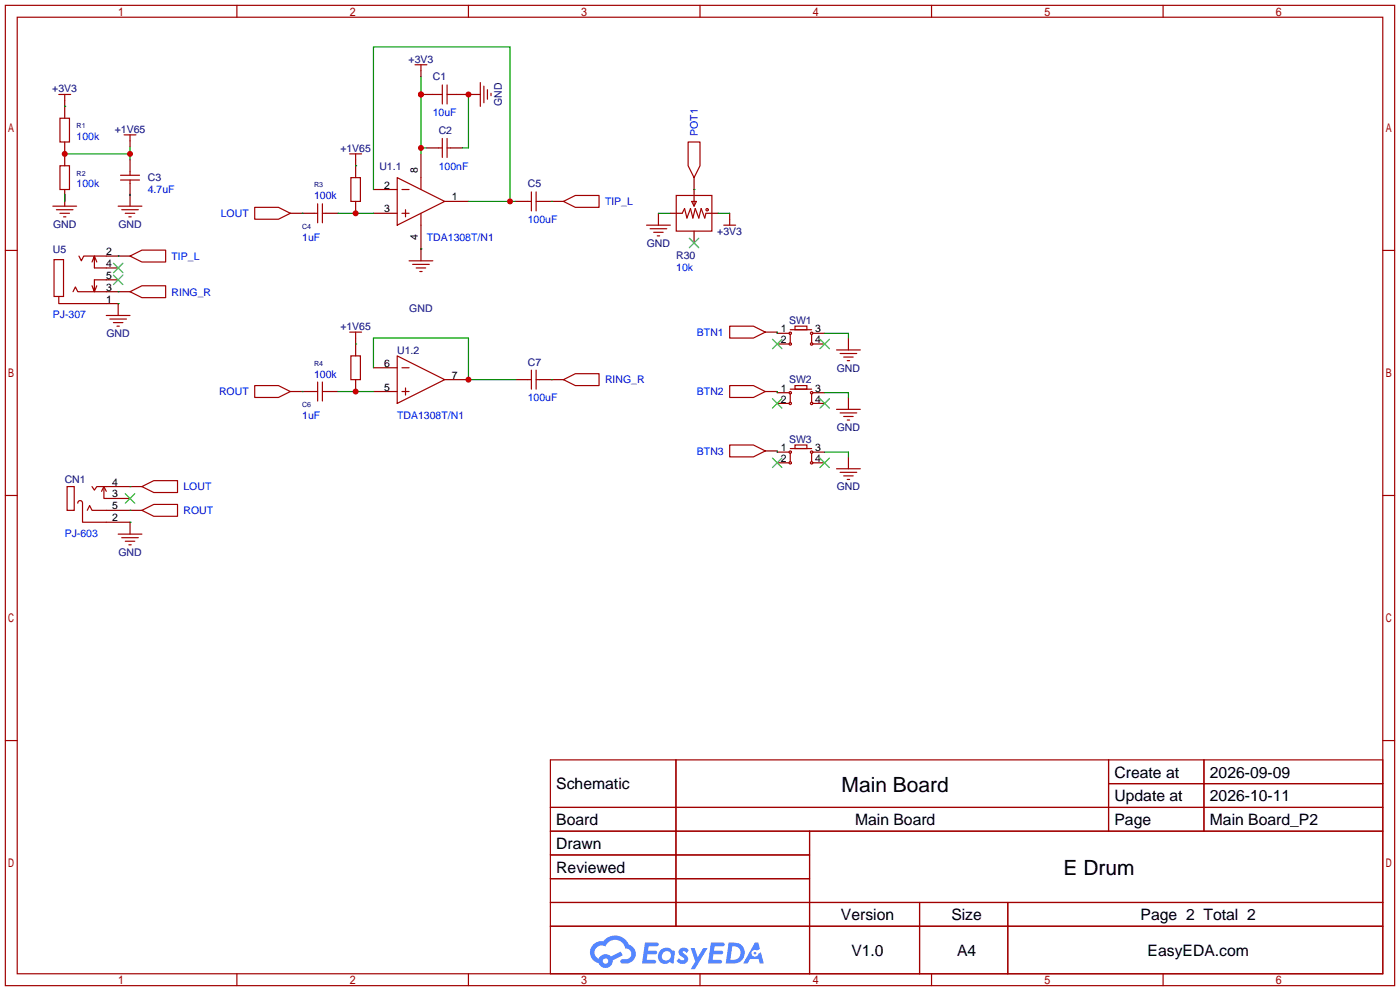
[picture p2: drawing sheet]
<svg xmlns="http://www.w3.org/2000/svg" width="299mm" height="212mm" viewBox="0 0 299 212" stroke-linecap="round" stroke-linejoin="round" font-family="sans-serif">
<g fill="none" stroke="#a10000" stroke-width=".25">
<path d="M1.1 1.1h297.2v209.6h-297.2zM3.7 3.7h292.1v204.5h-292.1zM50.7 1.1v2.6M100.2 1.1v2.6M149.7 1.1v2.6M199.3 1.1v2.6M248.8 1.1v2.6M1.1 53.5h2.6M295.8 53.5h2.5M1.1 105.9h2.6M295.8 105.9h2.5M1.1 158.3h2.6"/>
<path d="M295.8 158.3h2.5M117.7 162.4h178.1v45.8h-178.1zM117.7 172.6h178.1M117.7 177.7h178.1M144.6 162.4v35.6M173.2 177.7v30.5M237.1 162.4v15.3M237.1 167.5h58.7M257.5 162.4v15.3M117.7 182.8h55.5M117.7 192.9h178.1M117.7 187.8h55.5"/>
<path d="M117.7 198h178.1M196.7 192.9v15.3M215.6 192.9v15.3M50.7 208.2v2.5M100.2 208.2v2.5M149.7 208.2v2.5M199.3 208.2v2.5M248.8 208.2v2.5"/>
</g>
<g fill="#5487ff">
<path d="M145.5 202.8a1.3 1.3 0 0 1 1.8 .3l-.4 .6a.54 .54 0 0 0-.9-.2l.1 .2a1.28 1.28 0 0 1 .8 2 1.53 1.53 0 0 1-2.2-.3l.5-.6 .8 .5a.31 .31 0 0 0 .4-.3 .31 .31 0 0 0-.3-.3 1.12 1.12 0 0 1-.6-1.9z"/>
<path d="M147.7 202.7h.9l.7 1.9 1.1-1.9h.9l-2.7 4.5h-.9l1-1.7z"/>
<path d="M138 201.5h1.6a1.31 1.31 0 0 1 1.2 .2 .4 .4 0 0 1-.3 .6h-1.8l-.1 .9h1.6a.4 .4 0 0 1 .4 .4 .4 .4 0 0 1-.4 .4h-1.7l-.2 1.2h1.4a.46 .46 0 0 1 .5 .1 .46 .46 0 0 1 .1 .5l-.3 .2h-2.7z"/>
<path d="M152.1 201.5h1.6a1.32 1.32 0 0 1 1.3 .2 .39 .39 0 0 1-.4 .6h-1.7l-.2 .9h1.7a.4 .4 0 0 1 .3 .4 .4 .4 0 0 1-.4 .4h-1.7l-.2 1.2h1.4a.46 .46 0 0 1 .5 .1 .46 .46 0 0 1 .1 .5l-.3 .2h-2.7z"/>
<path d="M161.5 201.5h.7l.4 1.3-.7 .4a.75 .75 0 0 0-1.1 .3 .75 .75 0 0 0 .5 1 .75 .75 0 0 0 .9-.6l.6-.3 .6 2.4h-.9l-.2-1h-1.9l-.5 1h-.9z"/>
<path d="M155.9 201.5l-.7 4.5h1.5a2.27 2.27 0 0 0 2.6-2.3 2.27 2.27 0 0 0-2.7-2.2zM156.6 202.3a1.5 1.5 0 0 1 1.8 1.5 1.5 1.5 0 0 1-1.9 1.4h-.3z"/>
<path d="M141.3 203.1a1.6 1.6 0 0 0-.3 2.3 1.6 1.6 0 0 0 2.3 .2l.8 .4 .3-2.5-.2-.3h-.4a1.58 1.58 0 0 0-2.5-.1zM141.9 203.6a.98 .98 0 0 1 1.6 .5 .98 .98 0 0 1-1.1 1.2 .94 .94 0 0 1-.8-.6 .94 .94 0 0 1 .3-1.1z"/>
<path d="M126.9 201.9a2.37 2.37 0 0 0 1.2 4 1.54 1.54 0 0 0 1.7 1 1.54 1.54 0 0 0 1.3-1.6l2.1-1.1-.5-.8-2 1.1a1.57 1.57 0 0 0-2.6 .4 1.5 1.5 0 0 1-.8-2.1 1.5 1.5 0 0 1 2.2-.5 2.23 2.23 0 0 1 2.3-1.4 2.23 2.23 0 0 1 2 1.8 1.16 1.16 0 0 1 1.2 1.1 1.16 1.16 0 0 1-1 1.3h-.7a.47 .47 0 0 0-.6 .3 .47 .47 0 0 0 .4 .6 2.17 2.17 0 0 0 2.5-1 2.17 2.17 0 0 0-.3-2.7l-.8-.4a3.2 3.2 0 0 0-5.4-.7l-1.2 .1zM129 205.4a.58 .58 0 0 1 1.1 0 .58 .58 0 0 1-1.1 0z"/>
<circle cx="161.5" cy="203.8" r=".28"/>
</g>
<path d="M90 32.9v5.1M79.9 45.6h5.1M79.9 40.5h5.1M90 48.1v5.1M95.1 43.1h5.1M79.9 78.6h5.1M79.9 83.7h5.1M95.1 81.2h5.1" fill="none" stroke="#870000" stroke-width=".25"/>
<path d="M85 38l10.1 5.1-10.1 5zM90 38v2.5M86 45.6h1.5M86 40.5h1.5M86.7 44.8v1.6M90 45.6v2.5M85 76.1l10.1 5.1-10.1 5zM86 78.6h1.5M86 83.7h1.5M86.7 82.9v1.6" fill="none" stroke="#a10000" stroke-width=".25"/>
<path d="M79.9 40.5v-30.5h29.2v33.1M100.2 43.1h10.2" fill="none" stroke="#008700" stroke-width=".25"/>
<circle cx="109.1" cy="43.1" r=".63" fill="#c00"/>
<path d="M90 53.2v2.6" fill="none" stroke="#870000" stroke-width=".25"/>
<path d="M87.5 55.8h5.1M88.3 56.5h3.5M89 57.3h2.1M89.8 58h.5" fill="none" stroke="#a10000" stroke-width=".25"/>
<path d="M90 16.4v16.5M90 31.6h1.3M90 53.2h.1" fill="none" stroke="#008700" stroke-width=".25"/>
<g fill="#c00">
<circle cx="90" cy="31.6" r=".63"/>
<circle cx="90" cy="20.2" r=".63"/>
</g>
<path d="M110.4 43.1h2.5M115.4 43.1h5.1M110.4 81.2h2.5M115.4 81.2h5.1" fill="none" stroke="#870000" stroke-width=".25"/>
<path d="M112.9 43.1h.8M113.7 41v4.1M114.7 41v4.1M114.7 43.1h.7M120.5 43.1l2.6-1.3h5v2.5h-5zM113.7 79.1v4.1M114.7 79.1v4.1M112.9 81.2h.8M114.7 81.2h.7M120.5 81.2l2.6-1.3h5v2.5h-5z" fill="none" stroke="#a10000" stroke-width=".25"/>
<path d="M118 43.1h.1M79.9 78.6v-6.3h20.3v8.9h10.2" fill="none" stroke="#008700" stroke-width=".25"/>
<circle cx="100.2" cy="81.2" r=".63" fill="#c00"/>
<path d="M90 20.2h2.6M25.3 54.7h2.5M25.3 62.4h2.5" fill="none" stroke="#870000" stroke-width=".25"/>
<path d="M95.6 20.2h2.1M27.8 54.7l2.6-1.2h5v2.5h-5zM27.8 62.4l2.6-1.3h5v2.5h-5z" fill="none" stroke="#a10000" stroke-width=".25"/>
<circle cx="90" cy="20.2" r=".63" fill="#c00"/>
<path d="M94.6 18.2v4M95.6 18.2v4M102.7 17.7v5M103.5 18.4v3.6M104.3 19.2v2M105 19.9v.5M92.6 20.2h2M93.9 31.6h.7M94.6 29.6v4.1M95.6 29.6v4.1M95.6 31.6h.8" fill="none" stroke="#a10000" stroke-width=".25"/>
<path d="M91.3 31.6h2.6M96.4 31.6h2.5M97.7 20.2h5" fill="none" stroke="#870000" stroke-width=".25"/>
<path d="M100.2 20.2v11.4h-1.3" fill="none" stroke="#008700" stroke-width=".25"/>
<circle cx="100.2" cy="20.2" r=".63" fill="#c00"/>
<path d="M13.8 22.7v2.6M13.8 30.4v5M76.1 35.4v2.6M13.8 40.5v2.6M62.1 45.6h2.5M76.1 43.1v2.5M76.1 73.5v2.6M62.1 83.7h2.5M76.1 81.2v2.5M27.8 104h2.6M27.8 109.1h2.6" fill="none" stroke="#870000" stroke-width=".25"/>
<path d="M12.8 25.3h2.1v5.1h-2.1zM12.8 35.4h2.1v5.1h-2.1zM75.1 38h2v5.1h-2zM54.5 44.3h5.1l2.5 1.3-2.5 1.3h-5.1zM75.1 76.1h2v5.1h-2zM54.5 82.4h5.1l2.5 1.3-2.5 1.3h-5.1zM30.4 104l2.5-1.3h5.1v2.6h-5.1zM30.4 109.1l2.5-1.3h5.1v2.6h-5.1z" fill="none" stroke="#a10000" stroke-width=".25"/>
<path d="M13.8 32.9h14M27.8 31.4v2.8" fill="none" stroke="#008700" stroke-width=".25"/>
<g fill="#c00">
<circle cx="13.8" cy="32.9" r=".63"/>
<circle cx="27.8" cy="32.9" r=".63"/>
</g>
<g fill="none" stroke="#a10000" stroke-width=".25">
<path d="M25.8 38.5h4M25.8 37.5h4M26.5 28.8h2.6M27.8 28.8v1.3M27.8 36.7v.8M27.8 38.5v.7M74.8 32.9h2.5M76.1 32.9v1.3M11.3 44.1h5.1M12.1 44.8h3.5M12.8 45.6h2.1M13.6 46.4h.5"/>
<path d="M25.3 44.1h5.1M26 44.8h3.6M26.8 45.6h2M27.6 46.4h.5M67.2 45.6h.7M67.9 43.6v4M69 45.6h.7M69 43.6v4M74.8 71h2.5M76.1 71v1.3M67.2 83.7h.7M67.9 81.7v4"/>
<path d="M69 81.7v4M69 83.7h.7"/>
</g>
<path d="M27.8 30.1v1.3M27.8 34.2v2.5M27.8 39.2v4.9M76.1 34.2v1.2M13.8 41.5v2.6M64.6 45.6h2.6M69.7 45.6h2.6M76.1 72.3v1.2M64.6 83.7h2.6M69.7 83.7h2.6" fill="none" stroke="#870000" stroke-width=".25"/>
<path d="M13.8 41.5v1.6M27.8 41.5v.3M64.6 45.6h.1M72.3 45.6h7.6M64.6 83.7h.1" fill="none" stroke="#008700" stroke-width=".25"/>
<circle cx="76.1" cy="45.6" r=".63" fill="#c00"/>
<path d="M72.3 83.7h7.6" fill="none" stroke="#008700" stroke-width=".25"/>
<circle cx="76.1" cy="83.7" r=".63" fill="#c00"/>
<g fill="none" stroke="#870000" stroke-width=".25">
<path d="M90 15.1v1.3M13.8 21.5v1.2M148.5 38v5.1M22.7 54.7h2.6M22.7 57.3h2.6M22.7 59.8h2.6M140.8 45.6v2.5M143.4 45.6h2.5M148.5 49.4v2.5M151 45.6h2.5M156.1 45.6v1.3M22.7 62.4h2.6"/>
<path d="M22.7 64.9h2.6v2.5M163.7 71h2.5M166.2 73.5h2.6M166.2 71.2h2.6M173.9 73.5h2.5M173.9 71.2h2.5M181.5 72.3v2.5M163.7 96.4h2.5M163.7 83.7h2.5M166.2 86.2h2.6M166.2 83.9h2.6M166.2 98.9h2.6"/>
<path d="M166.2 96.6h2.6M173.9 86.2h2.5M173.9 83.9h2.5M173.9 98.9h2.5M173.9 96.6h2.5M181.5 85v2.5M181.5 97.7v2.5M22.7 109.1h5.1M22.7 104h5.1M22.7 111.6h5.1v2.6M22.7 106.6h5.1"/>
</g>
<g fill="none" stroke="#a10000" stroke-width=".25">
<path d="M88.8 13.8h2.5M90 13.8v1.3M12.6 20.2h2.5M13.8 20.2v1.3M147.2 30.4h2.5v5l-1.2 2.6-1.3-2.6zM11.6 55.5h2v7.9h-2zM16.9 54.7l.5 1.1 .5-1.1h4.8M19.7 56l.5-1.3v2.6h2.5M20.2 54.7l.5 1.3M22.7 59.8h-2.5v2.6l-.5-1.3M138.3 48.1h5.1M139.1 48.9h3.5"/>
<path d="M139.8 49.7h2.1M140.6 50.4h.5M144.7 41.8h7.6v7.6h-7.6zM145.9 45.6l.5-1 .5 2 .8-2 .5 2 .5-2 .8 2 .5-2 .7 2 .3-1M148 43.1h1l-.5 1zM148.5 43.1v1M154.8 48.1h2.6M156.1 46.9v1.2M12.6 63.4v1.5h10.1M15.6 62.4l.5-1.1 .5 1.1h6.1M20.7 61.1l-.5 1.3M22.7 67.4h5.1"/>
<path d="M23.5 68.2h3.6M24.3 69h2M25 69.7h.5M156.1 69.7h5.1l2.5 1.3-2.5 1.3h-5.1zM169 70.5h4.6M169 71.5v1.8M170.1 69.7h2.5v.8h-2.5zM173.6 71.5v1.8M178.9 74.8h5.1M179.7 75.6h3.6M180.5 76.3h2M181.2 77.1h.5"/>
<path d="M156.1 95.1h5.1l2.5 1.3-2.5 1.3h-5.1zM156.1 82.4h5.1l2.5 1.3-2.5 1.3h-5.1zM169 84.2v1.8M169 96.9v1.8M169 83.2h4.6M169 95.9h4.6M170.1 82.4h2.5v.8h-2.5zM170.1 95.1h2.5v.8h-2.5zM173.6 84.2v1.8M173.6 96.9v1.8M178.9 87.5h5.1M179.7 88.3h3.6"/>
<path d="M180.5 89h2M181.2 89.8h.5M14.4 104h1.5v5.1h-1.5zM16.6 107.6l.1-.4 .3-.2 .5 .2 .2 .4v4h5M18.7 109.1l.5-1 .5 1h3M19.7 104l.5 .8 .5-.8h2M21.7 105l.5-1 .5 1M22.2 104v2.6h.5M25.3 114.2h5.1M26 114.9h3.6M26.8 115.7h2M27.6 116.5h.5"/>
<path d="M178.9 100.2h5.1M179.7 101h3.6M180.5 101.7h2M181.2 102.5h.5"/>
<circle cx="151.3" cy="44.8" r=".25"/>
<circle cx="169" cy="71.2" r=".25"/>
<circle cx="169" cy="73.5" r=".25"/>
<circle cx="173.6" cy="71.2" r=".25"/>
<circle cx="173.6" cy="73.5" r=".25"/>
<circle cx="169" cy="96.6" r=".25"/>
<circle cx="169" cy="98.9" r=".25"/>
<circle cx="169" cy="86.2" r=".25"/>
<circle cx="169" cy="83.9" r=".25"/>
<circle cx="173.6" cy="83.9" r=".25"/>
<circle cx="173.6" cy="86.2" r=".25"/>
<circle cx="173.6" cy="96.6" r=".25"/>
<circle cx="173.6" cy="98.9" r=".25"/>
</g>
<g fill="none" stroke="#008700" stroke-width=".25">
<path d="M13.8 22.7h.1M76.1 35.4h.1M25.3 54.7h.1M140.8 45.6h2.6M148.5 40.5h.1M153.5 45.6h2.6M25.3 62.4h.1M25.3 64.9h.1M76.1 73.5h.1M166.2 71v.2M176.4 71.2h5.1v1.1M118 81.2h.1"/>
<path d="M166.2 83.7v.2M166.2 96.4v.2M176.4 83.9h5.1v1.1M176.4 96.6h5.1v1.1M27.8 109.1h.1M27.8 104h.1M27.8 111.6h.1"/>
</g>
<g fill="none" stroke="#3c3" stroke-width=".25">
<path d="M24.3 56.3l2 2M24.3 58.8l2 2M26.3 56.3l-2 2M26.3 58.8l-2 2M147.4 50.9l2.1 2.1M149.5 50.9l-2.1 2.1M165.2 72.5l2.1 2M167.3 72.5l-2.1 2M175.4 72.5l2 2M177.4 72.5l-2 2M165.2 85.2l2.1 2M165.2 97.9l2.1 2"/>
<path d="M167.3 85.2l-2.1 2M167.3 97.9l-2.1 2M175.4 85.2l2 2M175.4 97.9l2 2M177.4 85.2l-2 2M177.4 97.9l-2 2M26.8 105.5l2 2.1M28.8 105.5l-2 2.1"/>
</g>
<g font-size="4.5">
<text x="180" y="169.3">Main Board</text>
<text x="227.5" y="187.1">E Drum</text>
</g>
<g font-size="3.4">
<text x="238.4" y="166.2">Create at</text>
<text x="258.8" y="166.2">2026-09-09</text>
<text x="119" y="168.7">Schematic</text>
<text x="238.4" y="171.3">Update at</text>
<text x="258.8" y="171.3">2026-10-11</text>
<text x="119" y="176.4">Board</text>
<text x="182.9" y="176.4">Main Board</text>
<text x="238.4" y="176.4">Page</text>
<text x="258.8" y="176.4">Main Board_P2</text>
<text x="119" y="181.4">Drawn</text>
<text x="119" y="186.5">Reviewed</text>
<text x="179.9" y="196.7">Version</text>
<text x="203.5" y="196.7">Size</text>
<text x="244" y="196.7">Page 2 Total 2</text>
<text x="182.1" y="204.3">V1.0</text>
<text x="204.7" y="204.3">A4</text>
<text x="245.5" y="204.3">EasyEDA.com</text>
</g>
<g font-size="2.2" fill="#000080">
<text x="87.4" y="13.4">+3V3</text>
<text x="92.6" y="17.2">C1</text>
<text x="11.2" y="19.7">+3V3</text>
<text x="107.4" y="22.7" transform="rotate(-90 107.4 22.7)">GND</text>
<text x="24.5" y="28.4">+1V65</text>
<text x="93.9" y="28.6">C2</text>
<text x="72.8" y="32.4">+1V65</text>
<text x="31.6" y="38.8">C3</text>
<text x="81.2" y="36.3">U1.1</text>
<text x="112.9" y="40.1">C5</text>
<text x="11.4" y="48.7">GND</text>
<text x="25.3" y="48.7">GND</text>
<text x="138.4" y="52.8">GND</text>
<text x="153.4" y="50.2">+3V3</text>
<text x="11.3" y="54">U5</text>
<text x="144.7" y="55.3">R30</text>
<text x="72.8" y="70.5">+1V65</text>
<text x="87.6" y="66.7">GND</text>
<text x="168.8" y="69.3">SW1</text>
<text x="22.8" y="72.1">GND</text>
<text x="85" y="75.6">U1.2</text>
<text x="112.9" y="78.2">C7</text>
<text x="168.8" y="82">SW2</text>
<text x="179" y="79.4">GND</text>
<text x="168.8" y="94.7">SW3</text>
<text x="179" y="92.1">GND</text>
<text x="13.8" y="103.3">CN1</text>
<text x="179" y="104.8">GND</text>
<text x="25.3" y="118.8">GND</text>
</g>
<g font-size="2.2" fill="#00f">
<text x="16.4" y="29.9">100k</text>
<text x="92.6" y="24.8">10uF</text>
<text x="149.3" y="29.1" transform="rotate(-90 149.3 29.1)">POT1</text>
<text x="16.4" y="40.1">100k</text>
<text x="31.6" y="41.3">4.7uF</text>
<text x="93.9" y="36.3">100nF</text>
<text x="47.2" y="46.4">LOUT</text>
<text x="67.2" y="42.6">100k</text>
<text x="112.9" y="47.7">100uF</text>
<text x="129.4" y="43.9">TIP_L</text>
<text x="64.6" y="51.5">1uF</text>
<text x="91.3" y="51.5">TDA1308T/N1</text>
<text x="36.7" y="55.6">TIP_L</text>
<text x="144.7" y="57.8">10k</text>
<text x="36.7" y="63.2">RING_R</text>
<text x="11.3" y="68">PJ-307</text>
<text x="149.1" y="71.8">BTN1</text>
<text x="67.2" y="80.7">100k</text>
<text x="129.4" y="82">RING_R</text>
<text x="46.9" y="84.5">ROUT</text>
<text x="64.6" y="89.6">1uF</text>
<text x="85" y="89.6">TDA1308T/N1</text>
<text x="112.9" y="85.8">100uF</text>
<text x="149.1" y="84.5">BTN2</text>
<text x="149.1" y="97.2">BTN3</text>
<text x="39.2" y="104.8">LOUT</text>
<text x="39.2" y="109.9">ROUT</text>
<text x="13.8" y="114.7">PJ-603</text>
</g>
<g font-size="2.2">
<text x="82.2" y="40.3">2</text>
<text x="89.3" y="36.9" transform="rotate(-90 89.3 36.9)">8</text>
<text x="82.2" y="45.4">3</text>
<text x="96.6" y="42.8">1</text>
<text x="89.3" y="51.4" transform="rotate(-90 89.3 51.4)">4</text>
<text x="22.7" y="54.5">2</text>
<text x="22.7" y="57.1">4</text>
<text x="22.7" y="59.6">5</text>
<text x="22.7" y="62.1">3</text>
<text x="22.7" y="64.7">1</text>
<text x="167" y="71.1">1</text>
<text x="174.4" y="71.1">3</text>
<text x="167" y="73.3">2</text>
<text x="174.4" y="73.3">4</text>
<text x="82.2" y="83.5">5</text>
<text x="82.2" y="78.4">6</text>
<text x="96.6" y="80.9">7</text>
<text x="167" y="83.8">1</text>
<text x="174.4" y="83.8">3</text>
<text x="167" y="86">2</text>
<text x="174.4" y="86">4</text>
<text x="167" y="98.7">2</text>
<text x="167" y="96.5">1</text>
<text x="174.4" y="98.7">4</text>
<text x="174.4" y="96.5">3</text>
<text x="24" y="103.8">4</text>
<text x="24" y="106.3">3</text>
<text x="24" y="108.9">5</text>
<text x="24" y="111.4">2</text>
</g>
<g font-size="1.5" fill="#000080">
<text x="16.4" y="27.4">R1</text>
<text x="16.4" y="37.5">R2</text>
<text x="67.2" y="40.1">R3</text>
<text x="64.6" y="49">C4</text>
<text x="67.2" y="78.2">R4</text>
<text x="64.6" y="87.1">C6</text>
</g>
</svg>
